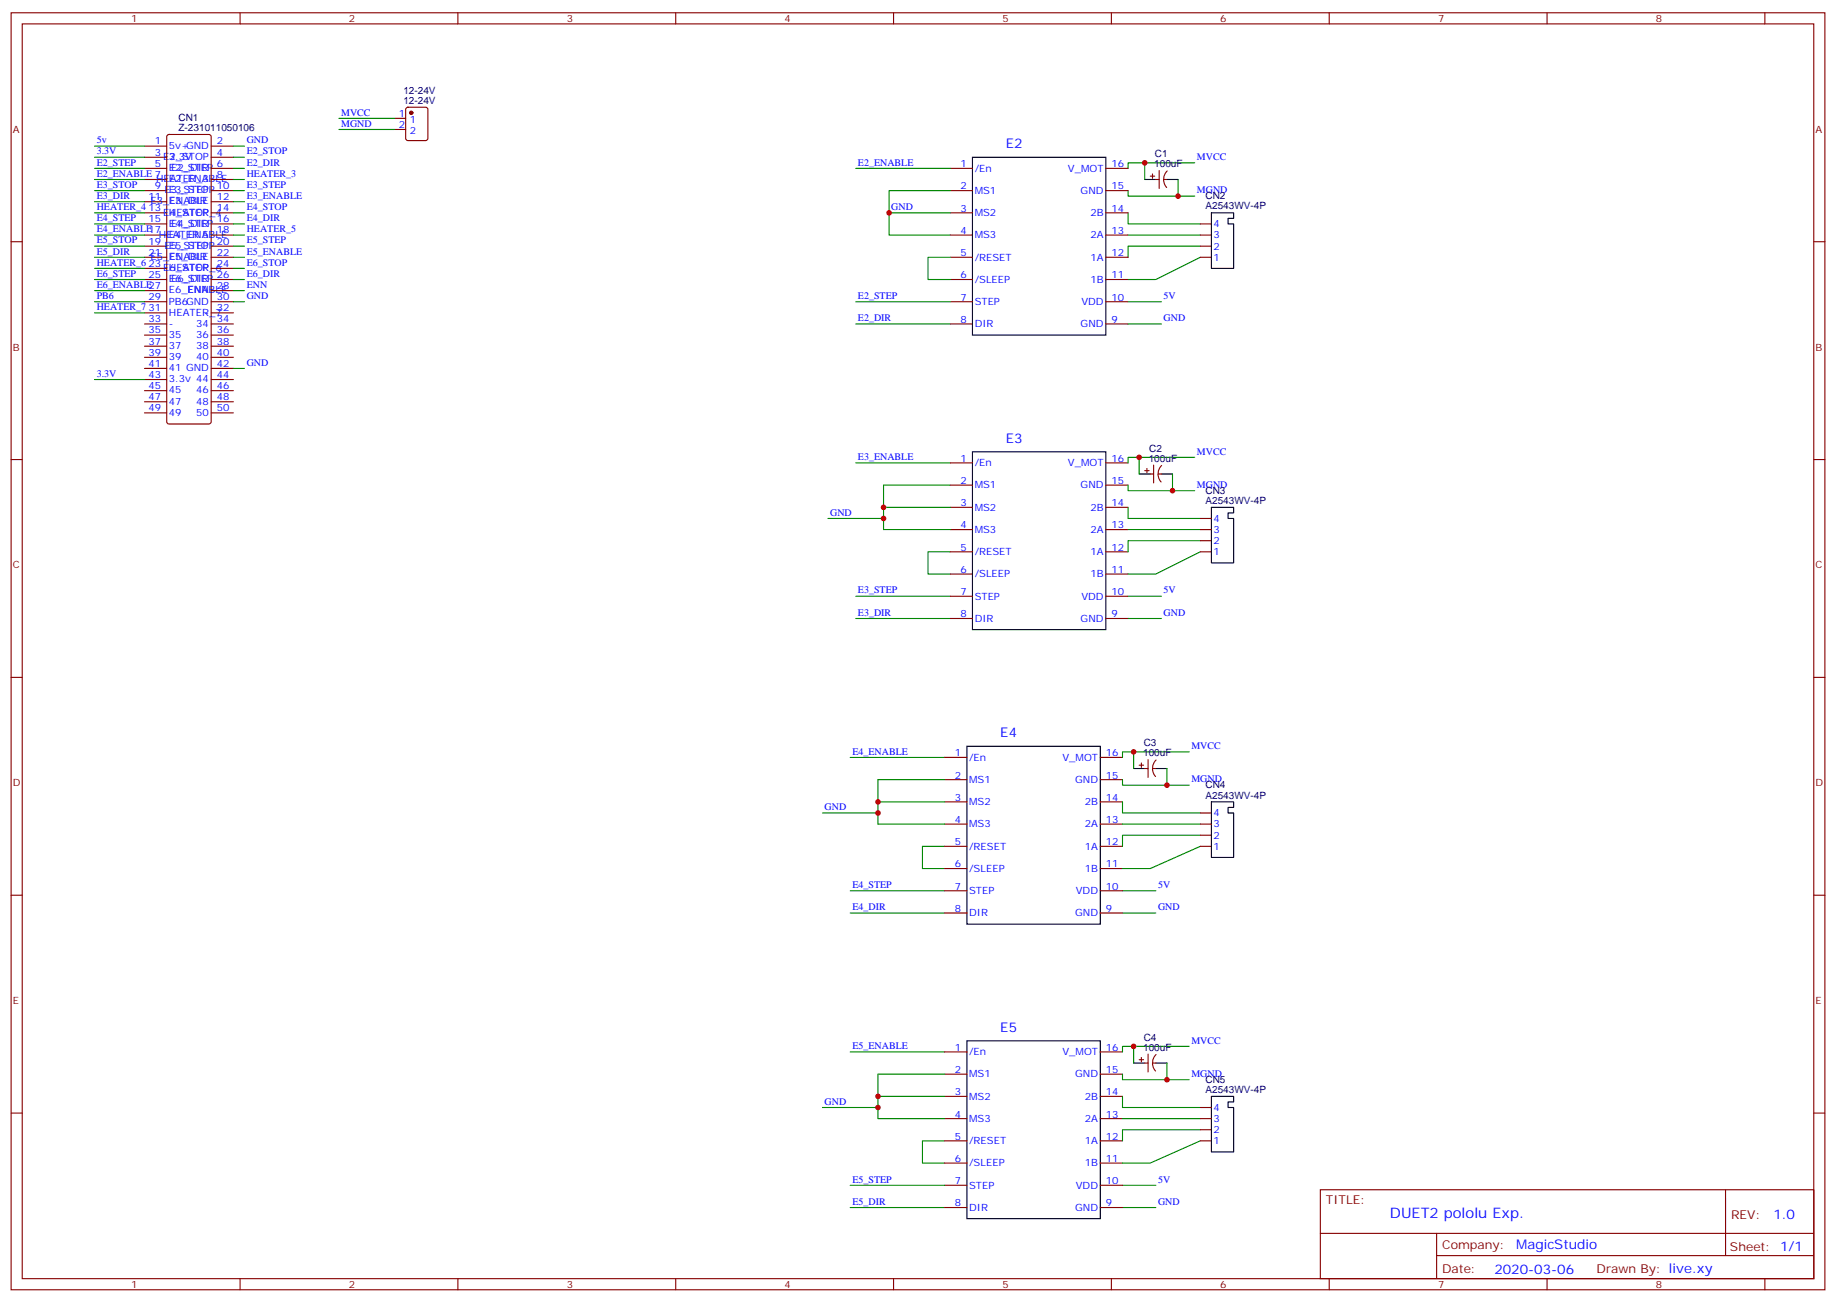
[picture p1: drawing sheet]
<svg xmlns="http://www.w3.org/2000/svg" width="583mm" height="413mm" viewBox="0 0 583 413" stroke-linecap="round" stroke-linejoin="round" font-family="sans-serif">
<g fill="none" stroke="#870000" stroke-width=".35">
<path d="M3.5 4.1h575.8v405.3h-575.8zM7.1 7.6h568.6v398.3h-568.6zM76.2 4.1v3.5M145.3 4.1v3.5M214.5 4.1v3.5M283.6 4.1v3.5M352.8 4.1v3.5M421.9 4.1v3.5M491.1 4.1v3.5M560.2 4.1v3.5M125.2 37.6h3.6M129 34.2l.5-.2h5.6l.7 .5v9.4l-.4 .7h-5.9l-.7-.4v-9.5z"/>
<path d="M45.9 46.4h7M45.9 49.9h7M45.9 53.4h7M45.9 57h7M53.2 42.9l.4-.2h12.7l.5 .2 .2 .5v90.5l-.2 .5-.5 .2h-12.7l-.5-.2-.2-.5v-90.5zM67 46.4h7.1M67 49.9h7.1M67 53.4h7.1M67 57h7.1M125.2 41.1h3.6M301.6 53.4h7.1M351 53.4h7.1"/>
<path d="M365.1 55.9h1.4M365.8 55.2v1.4M366.9 57h1M367.9 54.2v5.6M369.4 57h1M370.5 54.3a3.8 3.8 0 0 0-.2 5.2M3.5 76.7h3.6M45.9 60.5h7M45.9 64h7M45.9 67.6h7M45.9 71.1h7M45.9 74.6h7"/>
<path d="M45.9 78.1h7M67 60.5h7.1M67 64h7.1M67 67.6h7.1M67 71.1h7.1M67 74.6h7.1M67 78.1h7.1M301.6 60.5h7.1M301.6 67.6h7.1M301.6 74.6h7.1M351 60.5h7.1M351 67.6h7.1"/>
<path d="M351 74.6h7.1M381 71.1h3.5M381 74.6h3.5M381 78.1h3.5M575.7 76.7h3.6M45.9 81.7h7M45.9 85.2h7M45.9 88.7h7M45.9 92.3h7M45.9 95.8h7M45.9 99.3h7M67 81.7h7.1"/>
<path d="M67 85.2h7.1M67 88.7h7.1M67 92.3h7.1M67 95.8h7.1M67 99.3h7.1M301.6 81.7h7.1M301.6 88.7h7.1M301.6 95.8h7.1M351 81.7h7.1M351 88.7h7.1M351 95.8h7.1M381 81.7h3.5"/>
<path d="M45.9 102.8h7M45.9 106.4h7M45.9 109.9h7M45.9 113.4h7M45.9 116.9h7M67 102.8h7.1M67 106.4h7.1M67 109.9h7.1M67 113.4h7.1M67 116.9h7.1M301.6 102.8h7.1M351 102.8h7.1"/>
<path d="M45.9 120.5h7M45.9 124h7M45.9 127.5h7M45.9 131.1h7M67 120.5h7.1M67 124h7.1M67 127.5h7.1M67 131.1h7.1M3.5 145.9h3.6M301.6 146.9h7.1M301.6 154h7.1M351 146.9h7.1"/>
<path d="M351 154h7.1M363.4 149.4h1.4M364.1 148.7v1.4M365.1 150.5h1.1M366.2 147.6v5.7M367.6 150.5h1.1M368.7 147.8a3.8 3.8 0 0 0-.1 5.2M575.7 145.9h3.6M301.6 161h7.1M301.6 168.1h7.1M301.6 175.2h7.1M351 161h7.1"/>
<path d="M351 168.1h7.1M351 175.2h7.1M381 168.1h3.5M381 175.2h3.5M381 171.6h3.5M381 164.6h3.5M301.6 182.2h7.1M301.6 189.3h7.1M301.6 196.3h7.1M351 182.2h7.1M351 189.3h7.1M351 196.3h7.1"/>
<path d="M3.5 215h3.6M575.7 215h3.6M299.9 240.4h7M299.9 247.5h7M299.9 254.5h7M349.2 240.4h7.1M349.2 247.5h7.1M349.2 254.5h7.1M361.6 242.9h1.4M362.3 242.2v1.4M363.4 243.9h1M364.4 241.1v5.7"/>
<path d="M365.8 243.9h1.1M367 241.2a3.8 3.8 0 0 0-.2 5.3M381 258.1h3.5M299.9 261.6h7M299.9 268.6h7M299.9 275.7h7M349.2 261.6h7.1M349.2 268.6h7.1M349.2 275.7h7.1M381 261.6h3.5M381 268.6h3.5M381 265.1h3.5"/>
<path d="M3.5 284.2h3.6M299.9 282.8h7M299.9 289.8h7M349.2 282.8h7.1M349.2 289.8h7.1M575.7 284.2h3.6M299.9 333.9h7M349.2 333.9h7.1M361.6 336.4h1.4M362.3 335.7v1.4M363.4 337.4h1M364.4 334.6v5.7"/>
<path d="M365.8 337.4h1.1M367 334.7a3.8 3.8 0 0 0-.2 5.3M3.5 353.3h3.6M299.9 341h7M299.9 348h7M299.9 355.1h7M349.2 341h7.1M349.2 348h7.1M349.2 355.1h7.1M381 355.1h3.5M381 358.6h3.5M381 351.5h3.5"/>
<path d="M575.7 353.3h3.6M299.9 362.1h7M299.9 369.2h7M299.9 376.2h7M349.2 362.1h7.1M349.2 369.2h7.1M349.2 376.2h7.1M381 362.1h3.5M419.1 377.6h156.6v28.3h-156.6zM547.7 377.7v20.9M299.9 383.3h7M349.2 383.3h7.1"/>
<path d="M419.1 391.5h156.5M456 398.6h119.6M456 391.5v14.1M76.2 405.9v3.5M145.3 405.9v3.5M214.5 405.9v3.5M283.6 405.9v3.5M352.8 405.9v3.5M421.9 405.9v3.5M491.1 405.9v3.5M560.2 405.9v3.5"/>
</g>
<circle cx="130.5" cy="35.8" r=".53" fill="#870000" stroke="#870000" stroke-width=".35"/>
<g fill="none" stroke="#008700" stroke-width=".35">
<path d="M107.6 37.6h17.6M30 53.4h15.9M30 46.4h15.9M30 49.9h15.9M30 57h15.9M74.1 53.4h3.5M74.1 46.4h3.5M74.1 49.9h3.5M74.1 57h3.5M107.6 41.1h17.6M271.6 53.4h30M363.4 51.7v5.3"/>
<path d="M373.9 57v5.3M379.2 51.7h-21.1v1.7M30 74.6h15.9M30 60.5h15.9M30 64h15.9M30 67.6h15.9M30 71.1h15.9M30 78.1h15.9M74.1 74.6h3.5M74.1 60.5h3.5M74.1 64h3.5M74.1 67.6h3.5"/>
<path d="M74.1 71.1h3.5M74.1 78.1h3.5M282.2 67.6v7h19.4M301.6 60.5h-19.4v7.1h19.4M358.1 67.6v3.5h22.9M358.1 60.5v1.8h21.1M358.1 74.6h22.9M381 78.1h-22.9v3.6M30 95.8h15.9M30 81.7h15.9M30 85.2h15.9M30 88.7h15.9"/>
<path d="M30 92.3h15.9M30 99.3h15.9M74.1 95.8h3.5M74.1 81.7h3.5M74.1 85.2h3.5M74.1 88.7h3.5M74.1 92.3h3.5M271.6 95.8h30M301.6 81.7h-7v7h7M358.1 95.8h10.6M381 81.7l-14.1 7h-8.8M74.1 116.9h3.5"/>
<path d="M271.6 102.8h30M358.1 102.8h10.6M30 120.5h15.9M271.6 146.9h30M301.6 154h-21.1v14.1h21.1M358.1 154v1.8h21.1M361.6 145.2v5.3M372.2 150.5v5.3M379.2 145.2h-21.1v1.7M262.8 164.6h17.7M280.5 161h21.1M301.6 175.2h-7v7h7"/>
<path d="M358.1 161v3.6h22.9M358.1 168.1h22.9M381 175.2l-14.1 7h-8.8M381 171.6h-22.9v3.6M271.6 196.3h30M271.6 189.3h30M358.1 196.3h10.6M358.1 189.3h10.6M359.8 238.7v5.2M377.5 238.7h-21.2v1.7M261.1 258.1h17.6M269.9 240.4h30"/>
<path d="M278.7 254.5h21.2M299.9 247.5h-21.2v14.1h21.2M356.3 247.5v1.7h21.2M356.3 254.5v3.6h24.7M370.4 243.9v5.3M299.9 268.6h-7.1v7.1h7.1M356.3 261.6h24.7M381 268.6l-15.9 7.1h-8.8M381 265.1h-24.7v3.5M269.9 289.8h30M269.9 282.8h30M356.3 289.8h10.6"/>
<path d="M356.3 282.8h10.6M269.9 333.9h30M359.8 332.1v5.3M370.4 337.4v5.3M377.5 332.1h-21.2v1.8M261.1 351.5h17.6M278.7 348h21.2M299.9 341h-21.2v14.1h21.2M356.3 341v1.7h21.2M356.3 348v3.5h24.7M356.3 355.1h24.7M381 358.6h-24.7v3.5"/>
<path d="M269.9 376.2h30M299.9 362.1h-7.1v7.1h7.1M356.3 376.2h10.6M381 362.1l-15.9 7.1h-8.8M269.9 383.3h30M356.3 383.3h10.6"/>
</g>
<g fill="none" stroke="#000" stroke-width=".35">
<path d="M308.7 49.9h42.3v56.5h-42.3zM363.4 57h3.5M370.4 57h3.5M384.5 67.6h7.1v1.7h-1.8v1.8h1.8v14.1h-7.1zM308.7 143.4h42.3v56.4h-42.3zM361.6 150.5h3.5M368.7 150.5h3.5M384.5 161h7.1v1.8h-1.8v1.8h1.8v14.1h-7.1zM306.9 236.9h42.3v56.4h-42.3zM359.8 243.9h3.6M366.9 243.9h3.5M384.5 254.5h7.1v1.8h-1.8v1.8h1.8v14.1h-7.1z"/>
<path d="M306.9 330.4h42.3v56.4h-42.3zM359.8 337.4h3.6M366.9 337.4h3.5M384.5 348h7.1v1.8h-1.8v1.7h1.8v14.2h-7.1z"/>
</g>
<g fill="#c00">
<circle cx="370.4" cy="342.7" r=".88"/>
<circle cx="370.4" cy="249.2" r=".88"/>
<circle cx="372.2" cy="155.8" r=".88"/>
<circle cx="373.9" cy="62.3" r=".88"/>
<circle cx="282.2" cy="67.6" r=".88"/>
<circle cx="278.7" cy="351.5" r=".88"/>
<circle cx="280.5" cy="164.6" r=".88"/>
<circle cx="278.7" cy="258.1" r=".88"/>
<circle cx="280.5" cy="161" r=".88"/>
<circle cx="278.7" cy="254.5" r=".88"/>
<circle cx="278.7" cy="348" r=".88"/>
<circle cx="363.4" cy="51.7" r=".88"/>
<circle cx="361.6" cy="145.2" r=".88"/>
<circle cx="359.8" cy="238.7" r=".88"/>
<circle cx="359.8" cy="332.1" r=".88"/>
</g>
<text font-size="4.6" fill="#00f" x="441.2" y="386.7">DUET2 pololu Exp.</text>
<g font-size="4.2" fill="#00f">
<text x="319.3" y="47.1">E2</text>
<text x="319.3" y="140.6">E3</text>
<text x="317.5" y="234.1">E4</text>
<text x="317.5" y="327.6">E5</text>
<text x="562.9" y="386.9">1.0</text>
<text x="481.3" y="396.5">MagicStudio</text>
<text x="474.4" y="404.3">2020-03-06</text>
</g>
<g font-size="3.9" fill="#800">
<text x="420.9" y="382.2">TITLE:</text>
<text x="549.5" y="386.9">REV:</text>
<text x="457.8" y="396.4">Company:</text>
<text x="549.1" y="397.1">Sheet: 1/1</text>
<text x="457.8" y="404.1">Date:</text>
<text x="506.8" y="404.2">Drawn By: live.xy</text>
</g>
<g font-size="3.2" fill="#800">
<text x="41.6" y="7.1">1</text>
<text x="110.8" y="7.1">2</text>
<text x="179.9" y="7.1">3</text>
<text x="249.1" y="7.1">4</text>
<text x="318.2" y="7.1">5</text>
<text x="387.3" y="7.1">6</text>
<text x="456.5" y="7.1">7</text>
<text x="525.6" y="7.1">8</text>
<text x="4.1" y="42.2">A</text>
<text x="576.3" y="42.2">A</text>
<text x="4.1" y="111.3">B</text>
<text x="576.3" y="111.3">B</text>
<text x="4.1" y="180.4">C</text>
<text x="576.3" y="180.4">C</text>
<text x="4.1" y="249.6">D</text>
<text x="576.3" y="249.6">D</text>
<text x="4.1" y="318.7">E</text>
<text x="576.3" y="318.7">E</text>
<text x="41.6" y="408.9">1</text>
<text x="110.8" y="408.9">2</text>
<text x="179.9" y="408.9">3</text>
<text x="249.1" y="408.9">4</text>
<text x="318.2" y="408.9">5</text>
<text x="387.3" y="408.9">6</text>
<text x="456.5" y="408.9">7</text>
<text x="525.6" y="408.9">8</text>
</g>
<g font-size="3.2" fill="#000080">
<text x="128" y="29.9">12-24V</text>
<text x="128" y="32.9">12-24V</text>
<text x="56.7" y="41.6">Z-231011050106</text>
<text x="56.7" y="38.4">CN1</text>
<text x="366.4" y="53.1">100uF</text>
<text x="366.6" y="49.9">C1</text>
<text x="382.6" y="63.3">CN2</text>
<text x="382.6" y="66.5">A2543WV-4P</text>
<text x="364.8" y="143.4">C2</text>
<text x="364.6" y="146.6">100uF</text>
<text x="382.6" y="160">A2543WV-4P</text>
<text x="382.6" y="156.8">CN3</text>
<text x="363.1" y="236.9">C3</text>
<text x="362.9" y="240.1">100uF</text>
<text x="382.6" y="250.2">CN4</text>
<text x="382.6" y="253.5">A2543WV-4P</text>
<text x="362.9" y="333.6">100uF</text>
<text x="363.1" y="330.4">C4</text>
<text x="382.6" y="347">A2543WV-4P</text>
<text x="382.6" y="343.7">CN5</text>
</g>
<g font-size="3.2" fill="#00f">
<text x="108.3" y="36.7">MVCC</text>
<text x="108.3" y="40.2">MGND</text>
<text x="126.6" y="37.2">1</text>
<text x="126.6" y="40.7">2</text>
<text x="130.1" y="39">1</text>
<text x="30.7" y="45.5">5v</text>
<text x="49.1" y="45.9">1</text>
<text x="53.6" y="47.3">5v+GND</text>
<text x="68.8" y="45.9">2</text>
<text x="78.3" y="45.5">GND</text>
<text x="130.1" y="42.5">2</text>
<text x="30.7" y="49">3.3V</text>
<text x="30.7" y="52.6">E2_STEP</text>
<text x="49.1" y="49.4">3</text>
<text x="49.1" y="52.9">5</text>
<text x="51.7" y="50.8">E2_STOP</text>
<text x="53.6" y="50.8">3.3V</text>
<text x="68.8" y="49.4">4</text>
<text x="68.8" y="52.9">6</text>
<text x="78.3" y="49">E2_STOP</text>
<text x="78.3" y="52.6">E2_DIR</text>
<text x="272.3" y="52.6">E2_ENABLE</text>
<text x="304.9" y="53.1">1</text>
<text x="352.8" y="53.1">16</text>
<text x="379.9" y="50.8">MVCC</text>
<text x="30.7" y="56.1">E2_ENABLE 7</text>
<text x="30.7" y="59.6">E3_STOP</text>
<text x="49.1" y="60">9</text>
<text x="49.6" y="57.9">HEATER_3</text>
<text x="53.6" y="54.3">E2_STEP</text>
<text x="53.6" y="57.9">E2_ENABLE</text>
<text x="54.3" y="54.3">E2_DIR</text>
<text x="68.8" y="56.4">8</text>
<text x="68.8" y="60">10</text>
<text x="78.3" y="56.1">HEATER_3</text>
<text x="78.3" y="59.6">E3_STEP</text>
<text x="309.4" y="54.5">/En</text>
<text x="339" y="54.5">V_MOT</text>
<text x="30.7" y="63.1">E3_DIR</text>
<text x="47.1" y="63.5">11</text>
<text x="47.8" y="64.9">E3_ENABLE</text>
<text x="52.2" y="61.4">E3_STEP</text>
<text x="53.6" y="61.4">E3_STOP</text>
<text x="53.6" y="64.9">E3_DIR</text>
<text x="68.8" y="63.5">12</text>
<text x="78.3" y="63.1">E3_ENABLE</text>
<text x="304.9" y="60.1">2</text>
<text x="309.4" y="61.6">MS1</text>
<text x="343" y="61.6">GND</text>
<text x="352.8" y="60.1">15</text>
<text x="379.9" y="61.4">MGND</text>
<text x="30.7" y="66.7">HEATER_4</text>
<text x="30.7" y="70.2">E4_STEP</text>
<text x="47.1" y="67">13</text>
<text x="47.1" y="70.6">15</text>
<text x="51.7" y="68.4">E4_STOP</text>
<text x="53.6" y="68.4">HEATER_4</text>
<text x="53.6" y="72">E4_STEP</text>
<text x="54.3" y="72">E4_DIR</text>
<text x="68.8" y="67">14</text>
<text x="68.8" y="70.6">16</text>
<text x="78.3" y="66.7">E4_STOP</text>
<text x="78.3" y="70.2">E4_DIR</text>
<text x="282.9" y="66.7">GND</text>
<text x="304.9" y="67.2">3</text>
<text x="309.4" y="68.6">MS2</text>
<text x="346.1" y="68.6">2B</text>
<text x="352.8" y="67.2">14</text>
<text x="30.7" y="73.7">E4_ENABLE17</text>
<text x="30.7" y="77.3">E5_STOP</text>
<text x="47.1" y="77.6">19</text>
<text x="50.5" y="75.5">HEATER 5</text>
<text x="53.6" y="75.5">E4_ENABLE</text>
<text x="68.8" y="74.1">18</text>
<text x="68.8" y="77.6">20</text>
<text x="78.3" y="73.7">HEATER_5</text>
<text x="78.3" y="77.3">E5_STEP</text>
<text x="304.9" y="74.3">4</text>
<text x="309.4" y="75.7">MS3</text>
<text x="346.1" y="75.7">2A</text>
<text x="352.8" y="74.3">13</text>
<text x="385.2" y="75.7">3</text>
<text x="385.2" y="72.1">4</text>
<text x="30.7" y="80.8">E5_DIR</text>
<text x="47.1" y="81.1">21</text>
<text x="47.8" y="82.6">E5_ENABLE</text>
<text x="52.2" y="79">E5_STEP</text>
<text x="53.6" y="79">E5_STOP</text>
<text x="53.6" y="82.6">E5_DIR</text>
<text x="68.8" y="81.1">22</text>
<text x="78.3" y="80.8">E5_ENABLE</text>
<text x="304.9" y="81.3">5</text>
<text x="309.4" y="82.7">/RESET</text>
<text x="346.1" y="82.7">1A</text>
<text x="352.8" y="81.3">12</text>
<text x="385.2" y="82.7">1</text>
<text x="385.2" y="79.2">2</text>
<text x="30.7" y="84.3">HEATER_6</text>
<text x="30.7" y="87.8">E6_STEP</text>
<text x="47.1" y="84.7">23</text>
<text x="47.1" y="88.2">25</text>
<text x="51.7" y="86.1">E6_STOP</text>
<text x="53.6" y="86.1">HEATER_6</text>
<text x="53.6" y="89.6">E6_STEP</text>
<text x="54.3" y="89.6">E6_DIR</text>
<text x="68.8" y="84.7">24</text>
<text x="68.8" y="88.2">26</text>
<text x="78.3" y="84.3">E6_STOP</text>
<text x="78.3" y="87.8">E6_DIR</text>
<text x="304.9" y="88.4">6</text>
<text x="309.4" y="89.8">/SLEEP</text>
<text x="346.1" y="89.8">1B</text>
<text x="352.8" y="88.4">11</text>
<text x="30.7" y="91.4">E6_ENABLE27</text>
<text x="30.7" y="94.9">PB6</text>
<text x="47.1" y="95.2">29</text>
<text x="53.6" y="93.1">E6_ENABLE</text>
<text x="59.6" y="93.1">ENN</text>
<text x="68.8" y="91.7">28</text>
<text x="68.8" y="95.2">30</text>
<text x="78.3" y="91.4">ENN</text>
<text x="78.3" y="94.9">GND</text>
<text x="272.3" y="94.9">E2_STEP</text>
<text x="304.9" y="95.4">7</text>
<text x="352.8" y="95.4">10</text>
<text x="369.4" y="94.9">5V</text>
<text x="30.7" y="98.4">HEATER_7</text>
<text x="47.1" y="98.8">31</text>
<text x="53.6" y="96.7">PB6GND</text>
<text x="53.6" y="100.2">HEATER_7</text>
<text x="64.9" y="100.2">-</text>
<text x="68.8" y="98.8">32</text>
<text x="272.3" y="102">E2_DIR</text>
<text x="309.4" y="96.8">STEP</text>
<text x="343.2" y="96.8">VDD</text>
<text x="369.4" y="102">GND</text>
<text x="47.1" y="102.3">33</text>
<text x="47.1" y="105.8">35</text>
<text x="53.6" y="103.7">-</text>
<text x="53.6" y="107.2">35</text>
<text x="62.3" y="103.7">34</text>
<text x="62.3" y="107.2">36</text>
<text x="68.8" y="102.3">34</text>
<text x="68.8" y="105.8">36</text>
<text x="304.9" y="102.5">8</text>
<text x="309.4" y="103.9">DIR</text>
<text x="343" y="103.9">GND</text>
<text x="352.8" y="102.5">9</text>
<text x="47.1" y="109.4">37</text>
<text x="47.1" y="112.9">39</text>
<text x="53.6" y="110.8">37</text>
<text x="62.3" y="110.8">38</text>
<text x="68.8" y="109.4">38</text>
<text x="68.8" y="112.9">40</text>
<text x="30.7" y="119.6">3.3V</text>
<text x="47.1" y="116.4">41</text>
<text x="47.1" y="119.9">43</text>
<text x="53.6" y="114.3">39</text>
<text x="53.6" y="117.8">41 GND</text>
<text x="62.3" y="114.3">40</text>
<text x="68.8" y="116.4">42</text>
<text x="68.8" y="119.9">44</text>
<text x="78.3" y="116.1">GND</text>
<text x="47.1" y="123.5">45</text>
<text x="53.6" y="121.4">3.3v 44</text>
<text x="53.6" y="124.9">45</text>
<text x="62.3" y="124.9">46</text>
<text x="68.8" y="123.5">46</text>
<text x="47.1" y="127">47</text>
<text x="47.1" y="130.5">49</text>
<text x="53.6" y="128.4">47</text>
<text x="53.6" y="131.9">49</text>
<text x="62.3" y="128.4">48</text>
<text x="62.3" y="131.9">50</text>
<text x="68.8" y="127">48</text>
<text x="68.8" y="130.5">50</text>
<text x="272.3" y="146.1">E3_ENABLE</text>
<text x="304.9" y="146.6">1</text>
<text x="309.4" y="148">/En</text>
<text x="339" y="148">V_MOT</text>
<text x="352.8" y="146.6">16</text>
<text x="379.9" y="144.3">MVCC</text>
<text x="304.9" y="153.6">2</text>
<text x="309.4" y="155">MS1</text>
<text x="343" y="155">GND</text>
<text x="352.8" y="153.6">15</text>
<text x="379.9" y="154.9">MGND</text>
<text x="304.9" y="160.7">3</text>
<text x="352.8" y="160.7">14</text>
<text x="263.5" y="163.7">GND</text>
<text x="304.9" y="167.7">4</text>
<text x="309.4" y="162.1">MS2</text>
<text x="346.1" y="162.1">2B</text>
<text x="352.8" y="167.7">13</text>
<text x="385.2" y="165.6">4</text>
<text x="309.4" y="169.2">MS3</text>
<text x="346.1" y="169.2">2A</text>
<text x="385.2" y="172.7">2</text>
<text x="385.2" y="169.2">3</text>
<text x="304.9" y="174.8">5</text>
<text x="309.4" y="176.2">/RESET</text>
<text x="346.1" y="176.2">1A</text>
<text x="352.8" y="174.8">12</text>
<text x="385.2" y="176.2">1</text>
<text x="304.9" y="181.9">6</text>
<text x="309.4" y="183.3">/SLEEP</text>
<text x="346.1" y="183.3">1B</text>
<text x="352.8" y="181.9">11</text>
<text x="272.3" y="188.4">E3_STEP</text>
<text x="304.9" y="188.9">7</text>
<text x="309.4" y="190.3">STEP</text>
<text x="343.2" y="190.3">VDD</text>
<text x="352.8" y="188.9">10</text>
<text x="369.4" y="188.4">5V</text>
<text x="272.3" y="195.4">E3_DIR</text>
<text x="304.9" y="196">8</text>
<text x="309.4" y="197.4">DIR</text>
<text x="343" y="197.4">GND</text>
<text x="352.8" y="196">9</text>
<text x="369.4" y="195.4">GND</text>
<text x="270.6" y="239.5">E4_ENABLE</text>
<text x="378.2" y="237.8">MVCC</text>
<text x="303.1" y="240.1">1</text>
<text x="307.6" y="241.5">/En</text>
<text x="337.2" y="241.5">V_MOT</text>
<text x="351" y="240.1">16</text>
<text x="303.1" y="247.1">2</text>
<text x="307.6" y="248.5">MS1</text>
<text x="341.3" y="248.5">GND</text>
<text x="351" y="247.1">15</text>
<text x="378.2" y="248.4">MGND</text>
<text x="261.8" y="257.2">GND</text>
<text x="303.1" y="254.2">3</text>
<text x="307.6" y="255.6">MS2</text>
<text x="344.4" y="255.6">2B</text>
<text x="351" y="254.2">14</text>
<text x="303.1" y="261.2">4</text>
<text x="307.6" y="262.6">MS3</text>
<text x="344.4" y="262.6">2A</text>
<text x="351" y="261.2">13</text>
<text x="385.2" y="262.6">3</text>
<text x="385.2" y="259.1">4</text>
<text x="303.1" y="268.3">5</text>
<text x="307.6" y="269.7">/RESET</text>
<text x="344.4" y="269.7">1A</text>
<text x="351" y="268.3">12</text>
<text x="385.2" y="269.7">1</text>
<text x="385.2" y="266.2">2</text>
<text x="303.1" y="275.3">6</text>
<text x="351" y="275.3">11</text>
<text x="270.6" y="281.9">E4_STEP</text>
<text x="307.6" y="276.8">/SLEEP</text>
<text x="344.4" y="276.8">1B</text>
<text x="367.6" y="281.9">5V</text>
<text x="303.1" y="282.4">7</text>
<text x="307.6" y="283.8">STEP</text>
<text x="341.5" y="283.8">VDD</text>
<text x="351" y="282.4">10</text>
<text x="270.6" y="288.9">E4_DIR</text>
<text x="303.1" y="289.5">8</text>
<text x="307.6" y="290.9">DIR</text>
<text x="341.3" y="290.9">GND</text>
<text x="351" y="289.5">9</text>
<text x="367.6" y="288.9">GND</text>
<text x="270.6" y="333">E5_ENABLE</text>
<text x="303.1" y="333.6">1</text>
<text x="307.6" y="335">/En</text>
<text x="337.2" y="335">V_MOT</text>
<text x="351" y="333.6">16</text>
<text x="378.2" y="331.3">MVCC</text>
<text x="303.1" y="340.6">2</text>
<text x="351" y="340.6">15</text>
<text x="378.2" y="341.8">MGND</text>
<text x="303.1" y="347.7">3</text>
<text x="307.6" y="342">MS1</text>
<text x="341.3" y="342">GND</text>
<text x="351" y="347.7">14</text>
<text x="261.8" y="350.7">GND</text>
<text x="307.6" y="349.1">MS2</text>
<text x="344.4" y="349.1">2B</text>
<text x="385.2" y="352.6">4</text>
<text x="303.1" y="354.7">4</text>
<text x="307.6" y="356.1">MS3</text>
<text x="344.4" y="356.1">2A</text>
<text x="351" y="354.7">13</text>
<text x="385.2" y="359.7">2</text>
<text x="385.2" y="356.1">3</text>
<text x="303.1" y="361.8">5</text>
<text x="307.6" y="363.2">/RESET</text>
<text x="344.4" y="363.2">1A</text>
<text x="351" y="361.8">12</text>
<text x="385.2" y="363.2">1</text>
<text x="303.1" y="368.8">6</text>
<text x="307.6" y="370.2">/SLEEP</text>
<text x="344.4" y="370.2">1B</text>
<text x="351" y="368.8">11</text>
<text x="270.6" y="375.4">E5_STEP</text>
<text x="303.1" y="375.9">7</text>
<text x="307.6" y="377.3">STEP</text>
<text x="341.5" y="377.3">VDD</text>
<text x="351" y="375.9">10</text>
<text x="367.6" y="375.4">5V</text>
<text x="270.6" y="382.4">E5_DIR</text>
<text x="303.1" y="382.9">8</text>
<text x="351" y="382.9">9</text>
<text x="367.6" y="382.4">GND</text>
<text x="307.6" y="384.4">DIR</text>
<text x="341.3" y="384.4">GND</text>
</g>
</svg>
